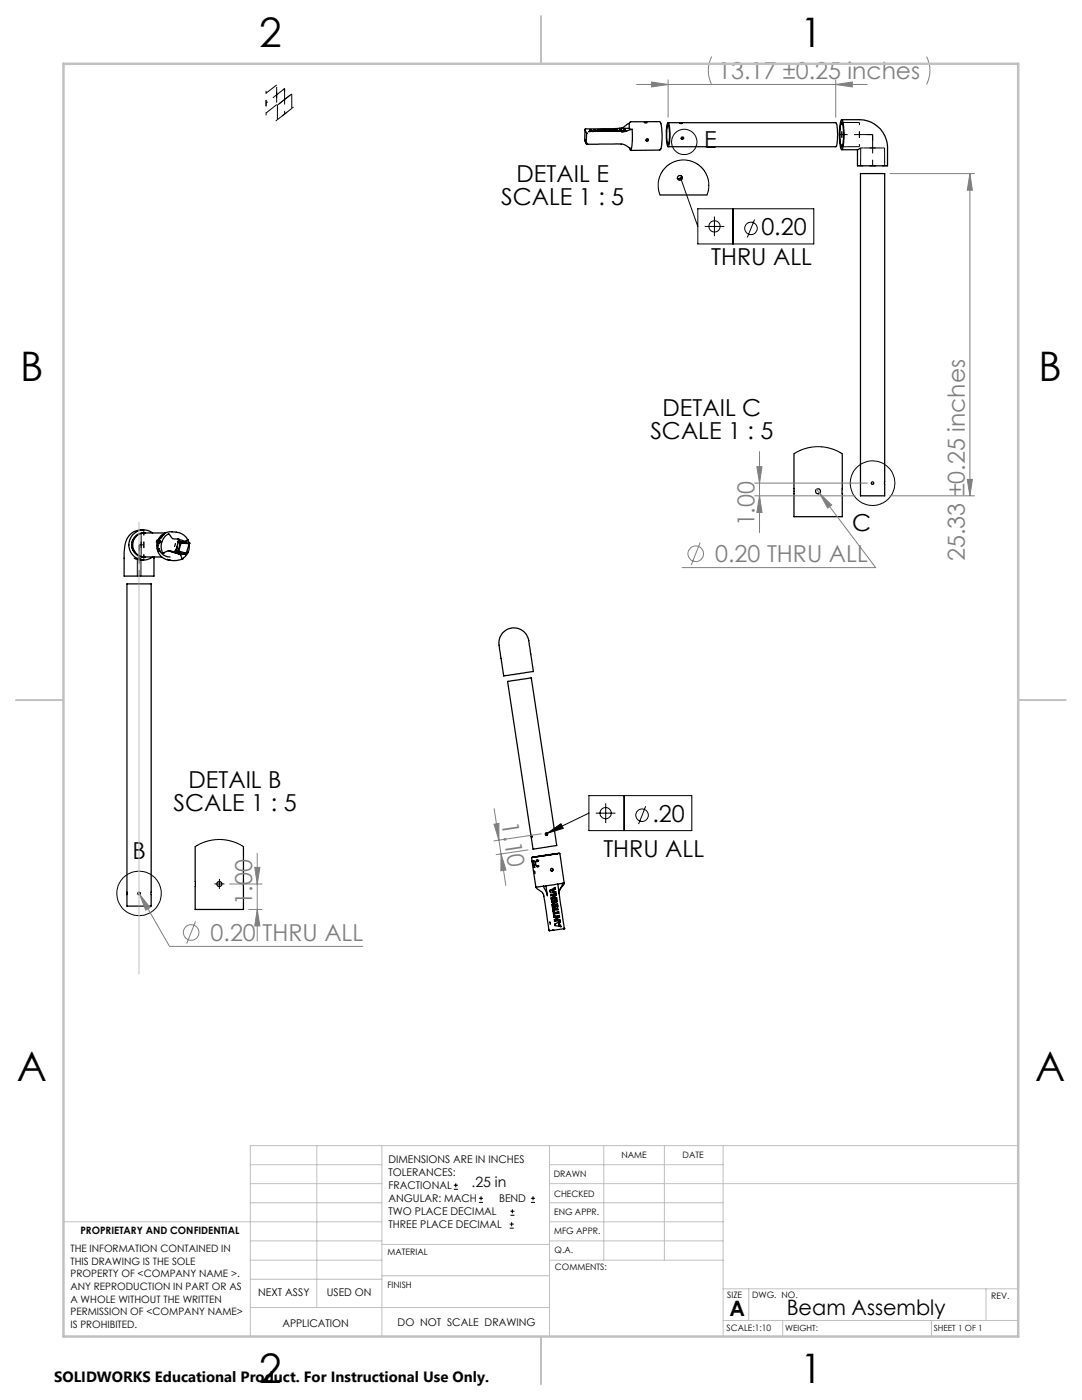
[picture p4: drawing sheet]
<svg xmlns="http://www.w3.org/2000/svg" width="216mm" height="279mm" viewBox="0 0 216 279" stroke-linecap="round" stroke-linejoin="round" font-family="sans-serif">
<g fill="none" stroke="#000" stroke-width=".25">
<path d="M116.7 28l.4 .8M116.7 28h.1M116.7 25.9l.4 .7M117 28.6h.1M117 27.9l-.3 .1M117.1 26.6h.1M117.1 26.6l-.1 2M117.1 28.8h5.2a3.7 3.7 0 0 1 3.4 .7l.3 .2M117.1 28.8h.1M117.4 26.2h.1M117.4 26.2h.4M117.7 25.9v.3"/>
<path d="M117.7 26.2h.1M117.8 26.2h.1M117.8 26.2h-.1M118 25.9v.2M118.1 26.1h.1M118.2 26.1l-.4 .1M118.2 26.1l.1 .1M118.3 26.2h.1M118.5 25.9l.2 .3M118.6 26.2h.1M118.6 26.2h-.3M118.7 26.2h.1"/>
<path d="M118.7 26.2h.3M118.7 26.1h.1M118.8 26v.2M118.8 26l.6 .2M118.9 25.9l-.1 .1M119.3 25.9l.2 .2M119.4 26.2h.1M119.4 26.2h.3M119.5 26.1h.1M119.5 26.1v.1M119.5 26.1l.1 .1M119.6 25.9l-.1 .2"/>
<path d="M119.7 25.9h.1M119.7 25.9h.4l.1 .3M119.7 26.2h.1M120.1 26.1h.2M120.2 26.2h.1M120.2 26.2h.2M120.3 26.2h.1M120.4 26.2h.1M120.6 25.9h-.1M120.6 25.9h-.3v.3M120.6 25.9h.1M120.7 25.9l.2 .3"/>
<path d="M120.9 26.2h.1M120.9 26.2h.7M120.9 26.1h.1M121 25.9h.1M121 25.9h.4M121 26v.2l.1-.1M121.1 26h-.1M121.1 26.1h.4M121.1 26.1h.1M121.1 26.2h.1M121.1 26.1v.1M121.4 25.9h.1"/>
<path d="M121.4 26v.1M121.5 26.2h.1M121.5 26.1v.1M121.6 26.2h.1M121.6 25.9l.2 .3M121.7 26.2h.3M121.7 26.1h.1M121.7 26.2h.1M121.8 26h.1M121.8 26v.2M121.9 26l.5 .2M121.9 25.9v.1"/>
<path d="M122 26.2h.1M122.3 25.8l.1 .1M122.4 25.9l.1 .1M122.4 26.2h.1M122.4 26.2h.4M122.5 26v.1M122.5 26h.1M122.5 26.1h.1M122.5 26.1v.1M122.6 26.1v.1M122.6 25.8v.3M122.8 26.2h.1"/>
<path d="M122.9 25.8v.1M122.9 25.9l.1 .3M123 26.2h.3M123 26.1h.1M123.2 25.9l.6 .3M123.2 25.9l-.1 .3M123.2 25.8v.1M123.3 26.2h.1M123.6 25.6l-6.8 .1-.1 2.3M123.6 25.8l.1 .1M123.6 25.6h2M123.7 25.9l.1 .1"/>
<path d="M123.7 26.2h.1M123.8 26v.1M123.8 26.2h.3M123.8 26.1h.1M123.8 26.1v.1M123.9 25.9h.1M123.9 25.9v.3M124 26.4l2.1-.6a12.3 12.3 0 0 1-.1 3.9M124.1 26.2h.1M124.2 26.2h.3M124.4 25.9h.1M124.4 25.9v.2"/>
<path d="M124.4 26.1v.1M124.5 26.2h.1M124.5 26.1h.1M124.5 26.1v.1M124.7 25.8v.3M124.9 26.1h.1M124.9 26.1l.1 .1M124.9 26.1h-.5M125 26.2h.1M125.6 24.7l.2-.4h5.9a10.2 10.2 0 0 1 .2 5.2l-.2 .5h-5.8M125.6 24.6v1M125.6 24.6l-1.1 .8-.9 .2"/>
<path d="M125.6 29.5v.1M125.6 29.6l.3 .4M125.6 25.6l.2 .3M126 29.7h.1M128.6 24.4l.5 .1M129.3 27.8a.26 .26 0 0 1-.1 .2 .26 .26 0 0 1-.3 0M129.4 27.9a.25 .25 0 0 0-.4-.2 .25 .25 0 0 0 0 .4 .25 .25 0 0 0 .4-.2M131.7 38.9h9.4M133.3 24.5a6.3 6.3 0 0 1 .3 3.9l-.2 .8a.45 .45 0 0 1-.3-.6 9 9 0 0 1 .2-4.1zM133.3 25a5.9 5.9 0 0 1 0 3.8 7.5 7.5 0 0 1 0-3.8zM133.3 24.5h33.5a6.9 6.9 0 0 1 .2 3.9l-.2 .9h-33.5M135.7 24.6h.5z"/>
<path d="M136 35.1a.52 .52 0 0 1-.3 .5 .52 .52 0 0 1-.6 0M136.3 27.4l-.2 .3-.2-.1M167.9 24.5l.1-.1a8.6 8.6 0 0 1 0 4.9 9.5 9.5 0 0 1-.1-4.8zM167.9 23.9a3.1 3.1 0 0 1 .5 2.3 8 8 0 0 1-.4 3.7 4.2 4.2 0 0 1-.5-2.7l.1-1.9zM168 23.9h3.5a5.7 5.7 0 0 1 5.6 5.7v3.5h-6v-3.2M171.7 29.6l-.5 .3h-3.2M171.7 34.6h4.8v64.4h-4.8zM158.4 90.6v12.5h9.7v-12.5M25.3 116.5h4.9v64.3h-4.9zM26.4 109.3l.3 .7 .3 .3M26.8 111.4l.8 .3 1.1 .1M27 107.2l-.5 .6-.1 .4"/>
<path d="M28.3 106.4h.2M28.5 111.1l-.2 .1M28.7 105.8a3.5 3.5 0 0 0-3.9 3.8v5.4h5.9l.1-3.8M29 106.4a2.42 2.42 0 0 0-2.7 2.4 2.42 2.42 0 0 0 2.7 2.4M30.4 106.4a2.97 2.97 0 0 0-3.9 .4 2.97 2.97 0 0 0 0 4 2.97 2.97 0 0 0 3.9 .4M31.3 107.8l-.1 .5zM31.4 109.4l.1 .5M31.4 108.8h.1M31.5 108.9v.6M31.5 109.5l.1 .1M31.5 109.5h.1M31.6 109.6v.1"/>
<path d="M31.6 108.2h.1M31.6 109.6h.1M31.6 109.7h.1M31.6 109.7l.1 .2M31.7 108.1l-.3 .7M31.7 109.9l.1 .1-.2-.1M31.7 108.1h.1M31.7 109.9h.1M31.8 108l-.1 .1M31.8 107.6v.4M31.8 108h.1M31.9 110a2.37 2.37 0 0 0 2 1.2"/>
<path d="M31.9 107.8l-.1 .7zM32 107.9l-.2 .6M32 110l-.1 .1M32.1 107.2v.1M32.1 107.3h.1M32.5 106.7l-.3 .3M32.5 110.4h.1M32.6 106.7h.1M32.6 106.7l-.5 .5M32.6 106.6v.1M32.7 106.7l-.8 .9M33 106.4h-4.1a2.4 2.4 0 0 0-2.4 2.4 2.4 2.4 0 0 0 2.4 2.4h3.4"/>
<path d="M33.4 111.6l.7 .2M33.6 109.9l2.2 .7M33.7 109.9l-1.2 .5M34.8 110l2.2 .7M35 108.5l-.2 .5M35.1 109.8l-.1 .1M35.1 109.8l1.9 .7M35.3 110.2l.8 .2zM35.4 109.1l-.1 .4zM35.5 107.6h.1M35.6 107.6h.1M35.6 107.6h-.6a.89 .89 0 0 1-1.1-.7l-.2-.4a2.84 2.84 0 0 0-1.2 3.9"/>
<path d="M35.6 107.6l2.1 .7M35.6 108.2l.3 .1M35.6 108.2l.5 .1M35.6 108.2l.5 .2M35.6 107.8l-.5 2M35.6 108.1l.3 .1M35.6 108.2h.2M35.6 108.1h.1M35.6 108.1l.7 .2M35.6 108.1l.9 .2h-.1M35.6 108.1l.8 .2M35.6 108.1l.4 .1"/>
<path d="M35.6 108.1l.1 .1M35.6 108.1l.5 .2h-.1M35.6 108.1l.6 .2M35.6 108.1l.2 .1M35.6 108h.1M35.6 108.1l.9 .2M35.6 108l.2 .1M35.7 108h.1M35.7 108l1 .3M35.7 108.1h.1M35.7 108.1l.9 .2M35.7 108.2l.5 .1"/>
<path d="M35.7 108.2h.1M35.7 108.2h.3M35.7 108.2l.3 .1M35.8 108.3v.7l-.3 .9M35.8 110.6l.3 .2M35.8 110.6h.3M35.8 108l1.1 .4M35.8 108.2h.1M35.9 108.1l.1 .1M35.9 108.2l.5 .1M36 108.2h.1M36 110.6l-2.1-.6 2.1 .6"/>
<path d="M36 108.1h.1M36 108.1l.8 .3M36 108.3h.1M36.1 108.2h.1M36.1 108.2l.2 .1M36.1 110.6l.9 .1M36.1 108.3h.1M36.1 110.6l.2 .9M36.1 108.4h1.5M36.1 108.4l-.4 1.6M36.2 108.3h.1M36.3 111.5l-.4 .2-1.2 .2"/>
<path d="M36.3 111.5h.1M36.3 108.3h.1M36.4 108.3h.1M36.5 108.3h.1M36.6 108.3h.1M36.7 108.3h.1M36.7 108.3l.3 .1M36.7 108.3l.1 .1M36.8 108.3h.1M36.8 108.4h.1M36.9 108.4h.1M36.9 108.4l-1-.3 1.1 .3"/>
<path d="M37 108.4h.1M37.5 107.7l.2 .6M37.5 107.7l-.5 .4M37.5 107.7l-.4-.6a3.3 3.3 0 0 0-1.9-.9 2.93 2.93 0 0 0-3.5 1.2 2.93 2.93 0 0 0 .5 3.7l1.4 .7 1.1 .1M37.5 107.7v.1M37.6 110.1l-.6 1-.7 .4M37.7 108.3l.1 .1M37.7 108.5v1.2l-.2 .6M37.8 108.4l-.8 2.3M37.8 108.4h.1M100.3 126.3a3.1 3.1 0 0 1 3.5-.7 3.1 3.1 0 0 1 1.8 3.1l.8 5.3-5.9 .9-.6-3.8a9.1 9.1 0 0 1-.1-3.9zM101.3 136l4.7-.7 5.1 33.4-.1 .1-4.6 .7z"/>
<path d="M38.9 168.9v12.6h9.7v-12.6M106 166.7l.2 .2-.1 .3zM106.2 171.1l5.4-.8-5.4 .8v.8M106.2 171.8h.1M106.2 171.9l.7 5.2M106.2 171.8l.2 .7M106.4 172.5v.1M106.4 172.5h.1M106.4 171.1l5-.8-4.9 .8M106.4 172.6l.1 .3M106.4 171.8h.1M106.5 171.1h-.1"/>
<path d="M106.5 171.1h.1M106.5 173.1h.1M106.5 172.9h.1M106.5 171.9v1.2M106.5 171.8v.1M106.6 173.8l.1 .5M106.9 172v.6l.3 .2M106.9 172v.1M106.9 177.1l.6 .5a1.57 1.57 0 0 1 1 1.2l1 6.9M107 171.7h.3M107 171.9h.1M107.1 171.7l-.2 .3"/>
<path d="M107.1 171.7h.1M107.1 172.8l.1 .1M107.2 172.8l.3 .1-.3 .1M107.2 171.7h-.1M107.2 172.9l.2 .1M107.2 172.9h.1M107.3 171.7v.2M107.3 171.7h.1M107.3 171.9h-.3M107.4 172.7l.1 .1M108.4 176.8l-1.5 .3M108.9 166.3l.2 .1-.1 .3"/>
<path d="M108.9 176.8l.3 2-.1-.6-.7-1.4M109.7 177.7h.1M109.7 177.7l.1 .3M109.8 178h-.1M109.8 178l1.1 .3M109.9 178.5h.1M109.9 178.5v.3M109.9 178.8h.1M110 179.2h.1M110 177.6l.2 .1 .4 .5zM110 179.2v.3M110 173.3a.27 .27 0 0 1 .3 .3 .27 .27 0 0 1-.2 .2"/>
<path d="M110 179.5v.1M110 179.8h.1M110.1 179.8v.2M110.2 179.3h.1M110.3 179.2l-.1 .1M110.5 177.5h.1M110.5 177.5v.4M110.5 177.3v.2M110.5 177.9l.3 .1M110.6 177.9v.3M110.6 178.6l-.7 .1M110.6 177.9h-.1"/>
<path d="M110.6 178.6h.1M110.6 178.4l.1 .2M110.7 178.4h.1M110.7 178.4v.4M110.7 178.6v.2M110.7 178.6h-.1M110.7 178.6h.1M110.7 178.6l-.7 .6M110.7 177.2v.2M110.7 177.4h.1M110.7 179.2l.1 .2v-.2M110.7 179.7v.2"/>
<path d="M110.7 177.4l-.2 .1M110.8 177.1l-1.1 .6M110.8 179.7l-.1 .2M110.8 178v.2M110.9 179.9l-.1 .1M110.9 179.9h.1M110.9 179.9l-.8 .1M110.9 179.9l-.7 .6M110.9 178.4v.3M110.9 179.9v.2M110.9 179.7v.2M110.9 178.7h.1"/>
<path d="M110.9 177.9l-.1 .1M110.9 178.7l-.7 .6M111 178.3l-1.1 .2M111 179.1v.3M111 179.4h.1M111 179.4l-1 .1M111.1 179.6v.4M111.1 179.1l-.9 .2M111.1 180h.1M111.1 180l-.8 .6M111.2 179.6l-1.1 .2M111.3 176.4l.3 2"/>
<path d="M111.6 178.4l.9 6.2v.7M111.6 170.3l1 5.9M112.3 176.3l-3.9 .5M112.3 176.3l-.7 1.5v.6M112.6 176.2v.2l-.9 1.2M112.6 176.2l-.3 .1M109.5 185.7h.8M109.5 185.7h.2M109.5 185.7h.1M109.7 184l.1 .5M110.1 180v.1M110.1 180.5h.1"/>
<path d="M110.2 180.5h.1M110.2 180.5v.3M110.2 180.8h.1M110.2 181h.1M110.2 181l.1 .7M110.3 185.7h.1M110.3 181.7h.1M110.3 181.8v.1M110.3 181.9l.2 .8M110.3 180.6h.2M110.3 181l.2 .4M110.3 180.6h.1"/>
<path d="M110.4 180.6h.1M110.5 181h-.3M110.5 182.7h.1M110.5 182.8v.1M110.5 181.8l.1 .3M110.5 181.4h.1M110.5 182.9l.1 .2M110.6 183.1h-.1M110.6 180.5l-.1 .1M110.6 182.4h.1M110.6 182.4v.3M110.6 181.8l-.3 .1"/>
<path d="M110.6 183.6h.1M110.6 182.7h.1M110.6 182.7h-.1M110.6 182.1h.1M110.6 181h.1M110.6 180.1l-.4 .4M110.6 183.6l.1 .3M110.7 183.9h-.1M110.7 183.9h.1M110.7 181v.4M110.7 183.8v.1M110.7 184.4h.1"/>
<path d="M110.7 181.4h.1M110.7 180l-.1 .3-.4 .2M110.7 184.4l.1 .3M110.7 181.4h-.2M110.8 184.7l1.1 .2M110.8 184.7h.1M110.8 181l.1 .4M110.8 183.7h.1M110.9 183.6h.1M110.9 180.9l-.2 .1M110.9 183.6l-.1 .1M110.9 181.3v.1"/>
<path d="M111 180.5v.2M111 183.6h-.1M111.1 180.9h.1M111.1 181.3v.3M111.1 180.9l.1 .4M111.2 181.3l-.3 .1M111.2 180.4v.3M111.2 180.7h.1M111.2 180.7l-1 .1M111.2 182v.3M111.2 180.9l.1 .6M111.3 180.4l-.9 .2"/>
<path d="M111.3 182.7l.1 .5M111.3 181.5h.1M111.3 183h.1M111.3 183l-.7 .1M111.3 180.8l-.2 .1M111.3 183l-.7 .6M111.3 181.5l-1 .2M111.4 182v.2M111.4 182.2h.1M111.4 182.2l-.8 .2M111.4 183.6l.1 .2M111.5 182l-.9 .1"/>
<path d="M111.5 184.3v.3M111.5 182h.1M111.5 182.7v.3M111.5 184v.2M111.5 183h.2M111.5 184.2l.1 .1M111.5 183l-.7 .7M111.5 184.2v.1M111.5 184.6h.1M111.5 184.6l.3 .1M111.6 184.6v.3M111.6 182.7l-1.1 .2"/>
<path d="M111.6 184.6h.1M111.6 183.5l.1 .2M111.7 183.7l-1 .2M111.7 183.7h.1M111.7 183.9v.2M111.7 183.5l-.8 .1M111.7 184.1h.1M111.7 184.1l-.2 .2M111.8 183.8l-1.1 .6M111.8 184.7v.2M111.9 184.9l.1 .1M111.9 184.6l-.1 .1"/>
<path d="M112.5 185.3h.1M112.5 185.3l-2.2 .4"/>
<circle cx="135.7" cy="35.5" r=".49"/>
<circle cx="136.2" cy="27.6" r=".25"/>
<circle cx="163.2" cy="98" r=".5"/>
<circle cx="174.1" cy="96.4" r=".25"/>
<circle cx="27.8" cy="178.3" r=".26"/>
<circle cx="43.8" cy="176.4" r=".49"/>
<circle cx="109" cy="166.5" r=".24"/>
<circle cx="110.1" cy="173.6" r=".28"/>
</g>
<g fill="none" stroke="#000" stroke-width=".2">
<path d="M131.7 38.9l-.4-1.4v-1.1l.2-.8 .5-1.1 .7-1 .9-.8 1.1-.5 1.3-.3 1.3 .1 1.2 .4 1.3 .8 .7 .9 .7 1.2 .2 1.1v1.4l-.3 1.1M135.9 35.7l3.3 9.5M139.2 41.7h23.2v7h-23.2zM140.6 45.2h3.9M142.6 43.2v3.9M146.3 41.7v7M150.6 43.8l-1.5 3.6M158.4 90.6l2.2-1.1 2.1-.4 1.5 .1 1.3 .2 1.6 .6 1 .6M117.5 158.8h20.5v7h-20.5zM124.5 158.8v7M38.9 168.9l2.1-.9 2.4-.5 1.5 .1 1.2 .3 1.2 .4 1.3 .6M43.3 176.4h1"/>
<path d="M43.8 175.9v1M109.2 166.3l2.7-1.9 .5 .9zM117.5 162.3l-8.3 4M118.9 162.3h3.9M120.9 160.3v4M128.8 160.9l-1.4 3.6M90.6 237.3h.8M90.6 236.5h.8M90.9 236.1v.9M95.6 240h.8M95.6 239.1h.8M96 238.7v.8"/>
<path d="M105.9 240h.9M105.9 239.1h.9M106.4 238.7v.8M101.7 245.1h.8M101.7 244.3h.8M101.8 242.5h.9M101.8 241.7h.9M102.1 243.9v.8M102.2 241.3v.8"/>
<circle cx="136.5" cy="28.3" r="2.53"/>
<circle cx="142.6" cy="45.2" r="1.13"/>
<circle cx="149.8" cy="45.6" r="1.25"/>
<circle cx="174.1" cy="96.4" r="4.5"/>
<circle cx="27.7" cy="178.3" r="4.4"/>
<circle cx="120.8" cy="162.3" r="1.12"/>
<circle cx="128.1" cy="162.7" r="1.26"/>
</g>
<g fill="none" stroke="#808080" stroke-width=".2">
<path d="M127 16.9h46.1M130 16.4l3.3 .5-3.3 .5zM133.3 15.9v7.6M142 11.3a6.1 6.1 0 0 0 0 5.6M166.8 16.9l3.3-.5v1zM166.8 15.9v7.6M184.9 11.3a6.1 6.1 0 0 1 0 5.6M177.5 34.6h17M193.5 34.6l.5 3.4h-1zM193.5 34.6v64.4M150.5 99h20.2M150.5 96.4h22.6"/>
<path d="M151 93.1h1l-.4 3.3zM151.6 90.1v16.3M151.6 99l.4 3.3h-1zM162.9 97.6l.6 .9M163.5 98.5l2.4 2.3-.8 .6zM163.5 98.5l11.2 14.8h-38.6M177.5 99h17M193 95.7h1l-.5 3.3zM139.7 108.3l-1.8 4.4M27.6 178.1l.3 .4M27.9 178.5l2.1 2.6-.9 .5zM27.9 178.5l5.9 10.4h38.7"/>
<path d="M45.8 176.4h6.6M50.8 173.1h1.1l-.6 3.3zM51.3 170.3v17.6M98.6 164.5l1-.2v3.4zM98.6 161.4l2.3 15.3M100 170.4l1 3.2-1.1 .2zM105.4 169.6l-6.4 1M108 166.4l-9.4 1.4M39 183.9l-1.7 4.4M49.6 181.5h2.8M51.3 181.5l.6 3.3h-1.1z"/>
<circle cx="138.8" cy="110.5" r="1.55"/>
<circle cx="38.1" cy="186.1" r="1.55"/>
</g>
<g fill="none" stroke="#000" stroke-width=".2" stroke-dasharray="15.2 1.3 1.3 1.3" stroke-linecap="butt">
<path d="M53.1 18.6l2.1-1.6M56.8 19.9v-2.2M56.8 17.7l-1.6 1.2M58.2 18.7v2.9M55.2 20.9l-2.1 1.7M55.2 20.5v-3.1M55.3 23.9l2.9-2.3M55.4 21l-.1 2.9M55.4 21l2.8-2.3M55.7 20.7l2.2-1.7M168 24.4l3.5 .1M171.5 29.3h-3.5"/>
<path d="M171.7 29.5v3.6M172.2 29.5h3.8M174.1 29.5v-2.6M174.1 26.9h-2.6M176.5 29.5v3.6M27.4 111.4v3.6M27.8 108.7h.9M27.8 111.4v-2.7M27.8 108.7h.4M28 111.4h-.5M28.1 111.4v3.6M28.1 111.4h-.7"/>
<path d="M28.1 115h-.7M28.2 111.1l.5 .1M28.2 110.6v-3.8M28.2 115h-.9M28.7 106.3h-.5M43.3 176.4h-.5M43.8 175.9v-.5M43.8 176.9v.5M44.3 176.4h.5"/>
</g>
<path d="M56.8 22.8v-5.1" fill="none" stroke="#000" stroke-width=".2" stroke-dasharray="15.2 1.3 1.3 1.3" stroke-dashoffset="14.6" stroke-linecap="butt"/>
<path d="M56.8 17.7l-3.7 2.9M171.7 29.5h4.8" fill="none" stroke="#000" stroke-width=".2" stroke-dasharray="15.2 1.3 1.3 1.3" stroke-dashoffset="14.8" stroke-linecap="butt"/>
<path d="M55 24.2l3.6-2.8" fill="none" stroke="#000" stroke-width=".2" stroke-dasharray="15.2 1.3 1.3 1.3" stroke-dashoffset="14.9" stroke-linecap="butt"/>
<path d="M53.1 23v-4.9M168 29.3v-4.9M171.5 24.5v4.8M171.7 33.1h4.8M28.2 106.3v4.8M28.7 111.2v-4.9" fill="none" stroke="#000" stroke-width=".2" stroke-dasharray="15.2 1.3 1.3 1.3" stroke-dashoffset="14.7" stroke-linecap="butt"/>
<path d="M55.2 17v3.9M53.1 22.6v-4M171.5 28.8v-3.8" fill="none" stroke="#000" stroke-width=".2" stroke-dasharray="15.2 1.3 1.3 1.3" stroke-dashoffset="15.2" stroke-linecap="butt"/>
<path d="M174.1 33.1v-6.2M27.8 115v-6.3" fill="none" stroke="#000" stroke-width=".2" stroke-dasharray="15.2 1.3 1.3 1.3" stroke-dashoffset="14" stroke-linecap="butt"/>
<path d="M168 29.9v-6M174.1 26.9h-6.1M28.7 111.7v-6" fill="none" stroke="#000" stroke-width=".2" stroke-dasharray="15.2 1.3 1.3 1.3" stroke-dashoffset="14.1" stroke-linecap="butt"/>
<path d="M171.2 33.1h5.9" fill="none" stroke="#000" stroke-width=".2" stroke-dasharray="15.2 1.3 1.3 1.3" stroke-dashoffset="14.2" stroke-linecap="butt"/>
<g fill="none" stroke="#c0c0c0" stroke-width=".2">
<path d="M27.7 104.2v90.2M50 232.4h26.2M50 236.2h26.2M63.2 228.6v32.3M76.2 228.6v38.1M109.6 228.6v38.1M109.6 232.4h34.7M109.6 236.2h93.6M120.5 228.6v22.9M132.6 228.6v22.9M144.3 228.6v38.1M203.2 228.6h-153.2v38.1"/>
<path d="M12.7 243.8h63.5M50 251.5h26.2M50 240h26.2M50 247.7h26.2M50 255.3h26.2M76.2 254.6h33.4M76.2 248.4h33.4M109.6 251.5h34.7M109.6 243.8h34.7M109.6 240h34.7M109.6 247.7h34.7M144.3 257.2h58.9"/>
<path d="M149.4 257.2v6.3M196.7 257.2v6.3M50 260.9h59.6M144.3 263.5h58.9M156.2 263.5v3.2M185.9 263.5v3.2"/>
</g>
<path d="M108 3.2v9.5M3.1 139.7h9.6M203.2 139.7h9.5M108 266.7v9.6" fill="none" stroke="#c0c0c0" stroke-width=".25"/>
<path d="M12.7 12.7h190.5v254h-190.5z" fill="none" stroke="#c0c0c0" stroke-width=".5"/>
<path d="M135.7 35.4a.35 .35 0 0 0 0 .6 .35 .35 0 0 0 .5-.3 .35 .35 0 0 0-.5-.4l.2 .4zM109.2 166.3l2.7-1.9 .5 .9z" fill="#000"/>
<g fill="#808080">
<path d="M163.5 98.5l2.4 2.3-.8 .6z"/>
<path d="M27.9 178.5l2.1 2.6-.9 .5z"/>
<path d="M100 170.4l1 3.2-1.1 .2zM98.6 164.5l1-.2v3.4z"/>
<path d="M166.8 16.9l3.3-.5v1zM130 16.4l3.3 .5-3.3 .5z"/>
<path d="M151.6 99l.4 3.3h-1zM151 93.1h1l-.4 3.3zM51.3 181.5l.6 3.3h-1.1zM50.8 173.1h1.1l-.6 3.3z"/>
<path d="M193.5 34.6l.5 3.4h-1zM193 95.7h1l-.5 3.3z"/>
</g>
<g font-size="8.1">
<text x="51.7" y="9.3">2</text>
<text x="159.7" y="9.3">1</text>
<text x="4" y="76">B</text>
<text x="207.2" y="76">B</text>
<text x="3.3" y="215.7">A</text>
<text x="206.5" y="215.7">A</text>
<text x="51.7" y="276">2</text>
<text x="159.7" y="276">1</text>
</g>
<g font-size="4.7" fill="#808080">
<text x="143.3" y="15.8">13.17 ±0.25 inches</text>
<text x="150.5" y="105.1" transform="rotate(-90 150.5 105.1)">1.00</text>
<text x="142.7" y="112.2">0.20 THRU ALL</text>
<text x="192.5" y="112" transform="rotate(-90 192.5 112)">25.33 ±0.25 inches</text>
<text x="100.1" y="164.3" transform="rotate(81 100.1 164.3)">1.10</text>
<text x="50.3" y="180.6" transform="rotate(-90 50.3 180.6)">1.00</text>
<text x="42" y="187.8">0.20 THRU ALL</text>
</g>
<g font-size="4.7">
<text x="140.5" y="29.6">E</text>
<text x="100" y="40.9">SCALE 1 : 5</text>
<text x="103.1" y="36.3">DETAIL E</text>
<text x="151.9" y="46.9">0.20</text>
<text x="141.9" y="53">THRU ALL</text>
<text x="132.2" y="83">DETAIL C</text>
<text x="129.8" y="87.6">SCALE 1 : 5</text>
<text x="170" y="105.9">C</text>
<text x="34.6" y="161.9">SCALE 1 : 5</text>
<text x="37.6" y="157.3">DETAIL B</text>
<text x="130.2" y="164">.20</text>
<text x="26.4" y="171.5">B</text>
<text x="120.4" y="171">THRU ALL</text>
</g>
<g font-size="4.2">
<text x="145.6" y="262.7">A</text>
<text x="157" y="262.4">Beam Assembly</text>
</g>
<text font-size="3" x="10.8" y="275.7">SOLIDWORKS Educational Product. For Instructional Use Only.</text>
<text font-size="2.8" x="94.1" y="236.9">.25 in</text>
<g font-size="2.1">
<text x="77.5" y="232.2">DIMENSIONS ARE IN INCHES</text>
<text x="77.5" y="234.7">TOLERANCES:</text>
<text x="77.5" y="237.3">FRACTIONAL</text>
<text x="77.5" y="239.9">ANGULAR: MACH</text>
<text x="99.6" y="239.9">BEND</text>
<text x="77.5" y="242.5">TWO PLACE DECIMAL</text>
<text x="77.5" y="245.1">THREE PLACE DECIMAL</text>
<text x="51.5" y="258.7">NEXT ASSY</text>
<text x="65.2" y="258.6">USED ON</text>
<text x="56.3" y="264.8">APPLICATION</text>
<text x="79.3" y="264.6">DO NOT SCALE DRAWING</text>
</g>
<g font-size="2">
<text x="14.1" y="249.9">THE INFORMATION CONTAINED IN</text>
<text x="16" y="246.3">PROPRIETARY AND CONFIDENTIAL</text>
<text x="14.1" y="252.4">THIS DRAWING IS THE SOLE</text>
<text x="14.1" y="254.9">PROPERTY OF &lt;COMPANY NAME &gt;.</text>
<text x="14.1" y="257.4">ANY REPRODUCTION IN PART OR AS</text>
<text x="14.1" y="260">A WHOLE WITHOUT THE WRITTEN</text>
<text x="14.1" y="262.5">PERMISSION OF &lt;COMPANY NAME&gt;</text>
<text x="14.1" y="265">IS PROHIBITED.</text>
</g>
<g font-size="1.8">
<text x="124" y="231.1">NAME</text>
<text x="136.2" y="231.1">DATE</text>
<text x="110.5" y="234.8">DRAWN</text>
<text x="110.5" y="238.9">CHECKED</text>
<text x="110.6" y="242.5">ENG APPR.</text>
<text x="77.3" y="250.5">MATERIAL</text>
<text x="110.6" y="246.3">MFG APPR.</text>
<text x="110.7" y="250">Q.A.</text>
<text x="77.3" y="257">FINISH</text>
<text x="110.7" y="253.5">COMMENTS:</text>
<text x="145.1" y="259">SIZE</text>
<text x="150.1" y="259.1">DWG. NO.</text>
<text x="197.8" y="259.2">REV.</text>
<text x="145" y="265.7">SCALE:1:10</text>
</g>
<g font-size="1.7">
<text x="156.7" y="265.7">WEIGHT:</text>
<text x="186.3" y="265.7">SHEET 1 OF 1</text>
</g>
</svg>
